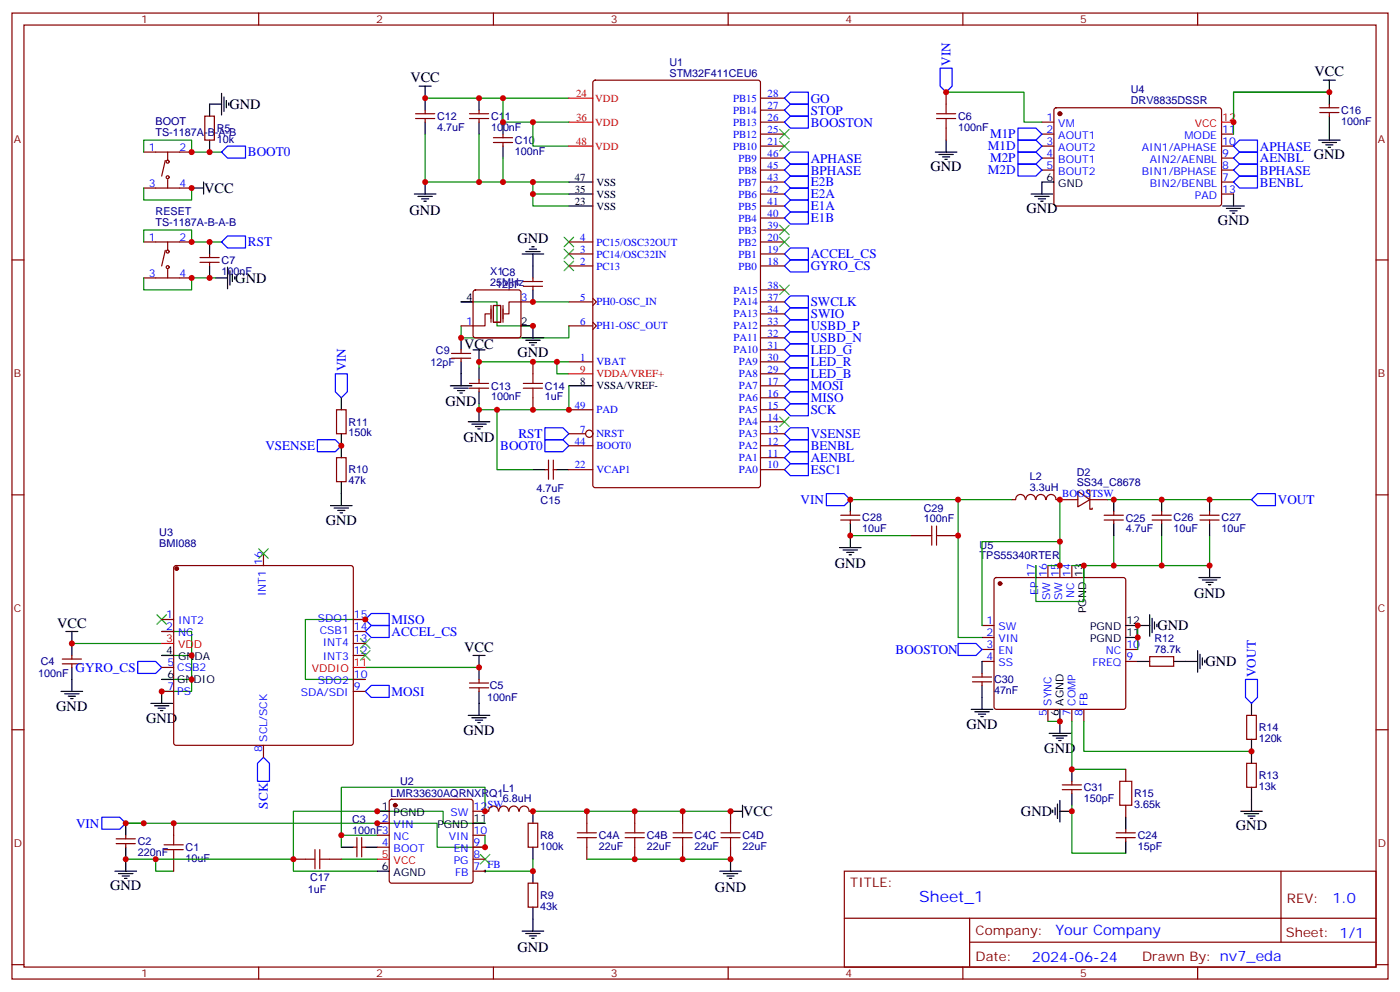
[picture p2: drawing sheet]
<svg xmlns="http://www.w3.org/2000/svg" width="412mm" height="292mm" viewBox="0 0 412 292" stroke-linecap="round" stroke-linejoin="round" font-family="sans-serif">
<g fill="none" stroke="#870000" stroke-width=".35">
<path d="M3.5 3.8h405.4v284.4h-405.4zM7.1 7.4h398.2v277.3h-398.2zM76.2 3.8v3.6M145.3 3.8v3.6M214.5 3.8v3.6M283.6 3.8v3.6M352.8 3.8v3.6M60.3 34.2h2.8v7h-2.8zM122.4 34.9h5.7M122.4 33.5h5.7M125.2 32.4v1.1M125.2 34.9v1"/>
<path d="M138.3 34.9h5.6M138.3 33.5h5.6M141.1 32.4v1.1M141.1 34.9v1M148.2 39.5v1M174.9 23.8l.4-.2h48l.7 .4v118.8l-.4 .7h-48.3l-.6-.4-.1-118.8zM224 39.5h7.1M224 35.9h7.1M224 32.4h7.1M224 28.9h7.1M278.7 27.1v3.6M278.7 37.7v3.5"/>
<path d="M306.9 39.5h3.5M306.9 35.9h3.5M310.7 31.9l.4-.2 48.3 .1 .4 .6v27.8l-.7 .4h-48.2l-.5-.7v-27.5zM359.8 39.5h3.6M388.8 31.7h5.6M388.8 33.1h5.6M391.6 30.7v1M391.6 33.1v1.1M42.3 55.4h14.1M42.3 44.8h14.1M48.7 47.2l-1.1 4.6M49.4 44.8v2.4"/>
<path d="M49.4 52.9v2.5M145.3 40.5h5.7M145.3 41.9h5.7M148.2 41.9v1.1M224 57.1h7.1M224 53.6h7.1M224 50.1h7.1M224 46.5h7.1M224 43h7.1M306.9 50.1h3.5M306.9 46.5h3.5M306.9 43h3.5"/>
<path d="M359.8 57.1h3.6M359.8 53.6h3.6M359.8 50.1h3.6M359.8 46.5h3.6M359.8 43h3.6M3.5 76.5h3.6M42.3 71.2h14.1M48.7 73.7l-1.1 4.6M49.4 71.2v2.5M49.4 79.3v2.5M58.9 75.8h5.7M58.9 77.2h5.7"/>
<path d="M61.7 74.8v1M61.7 77.2v1.1M167.6 78.3h7M167.6 74.8h7M167.6 71.2h7M224 78.3h7.1M224 74.8h7.1M224 71.2h7.1M224 67.7h7.1M224 64.2h7.1M224 60.6h7.1M405.3 76.5h3.6"/>
<path d="M42.3 81.8h14.1M135.8 95.9h3.5M139.6 85.5l.5-.2h12.7l.5 .2 .2 .5v12.7l-.3 .5-.4 .2h-12.7l-.5-.2-.3-.5v-12.7zM153.5 88.9h3.5M154.2 84.3h5.6M154.2 82.9h5.6M157 81.8v1.1M157 84.3v1M167.6 95.9h7M167.6 88.9h7M174.6 87.8l1.1 1.1-1.1 1M174.6 94.9l1.1 1-1.1 1.1"/>
<path d="M224 95.9h7.1M224 88.9h7.1M224 92.4h7.1M224 85.3h7.1M224 99.4h7.1M133 105.4h5.6M133 104h5.6M135.8 103v1M135.8 105.4v1.1M138.3 112.9h5.6M138.3 114.3h5.6M141.1 111.8v1.1"/>
<path d="M141.1 114.3v1M157 106.5v3.5M157 117.1v3.5M167.6 106.5h7M224 117.1h7.1M224 113.6h7.1M224 106.5h7.1M224 103h7.1M224 110h7.1M99.1 134.7h2.9v7.1h-2.9zM99.1 120.6h2.9v7.1h-2.9zM160.5 138.3h1.1"/>
<path d="M161.6 135.4v5.7M163 135.4v5.7M163 138.3h1M167.6 138.3h7M167.6 131.2h7M167.6 127.7h4.9M167.6 120.6h7M224 138.3h7.1M224 134.7h7.1M224 131.2h7.1M224 127.7h7.1M224 124.1h7.1"/>
<path d="M224 120.6h7.1M3.5 145.7h3.6M247.6 153.1h5.7M247.6 151.7h5.7M250.5 150.6v1.1M250.5 153.1v1M268.1 157.7h3.5M278.7 157.7h3.5M298.1 147.1h1.1M299.2 147a1.41 1.41 0 0 1 1.4-1.5 1.41 1.41 0 0 1 1.4 1.6M302.2 147a1.41 1.41 0 0 1 1.4-1.5 1.41 1.41 0 0 1 1.4 1.5M305.2 147a1.41 1.41 0 0 1 1.4-1.5 1.41 1.41 0 0 1 1.4 1.5"/>
<path d="M308.2 147a1.41 1.41 0 0 1 1.4-1.5 1.41 1.41 0 0 1 1.4 1.6M311.1 147.1h6.4M317.5 144.6l3.5 2.5-3.5 2.1zM320.3 144.6v-.3h.7v2.8M321 147.1v2.8h.7v-.4M321 147.1h5.3M325.3 153.1h5.6M325.3 151.7h5.6M328.1 150.6v1.1M328.1 153.1v1M339.4 153.1h5.6M339.4 151.7h5.6"/>
<path d="M342.2 150.6v1.1M342.2 153.1v1M353.5 153.1h5.6M353.5 151.7h5.6M356.3 150.6v1.1M356.3 153.1v1M405.3 145.7h3.6M51.4 166.7l.5-.2h51.5l.5 .2 .2 .5v51.5l-.3 .5-.4 .2h-51.5l-.5-.2-.2-.5v-51.5zM77.6 162.9v3.6M293 170.2l.5-.2h37.4l.5 .2 .2 .5v37.4l-.2 .5-.5 .2h-37.4l-.5-.2-.2-.5v-37.4zM305.2 166.5v3.5M308.7 166.5v3.5"/>
<path d="M312.2 166.5v3.5M315.7 166.5v3.5M18.3 194h5.7M18.3 195.4h5.7M21.2 192.9v1.1M21.2 195.4v1.1M47.6 182.4h3.6M47.6 185.9h3.6M47.6 196.5h3.6M104.1 182.4h3.5M104.1 185.9h3.5M104.1 200h3.5"/>
<path d="M104.1 192.9h3.5M104.1 189.4h3.5M141.1 200v1M286.5 199.3h5.6M289.3 184.1h3.5M289.3 187.6h3.5M289.3 191.2h3.5M289.3 194.7h3.5M289.3 198.2v1.1M331.6 191.2h3.5M331.6 194.7h3.5M338.7 193.3h7v2.8h-7z"/>
<path d="M3.5 214.8h3.6M47.6 203.5h3.6M77.6 219.4v3.5M104.1 203.5h3.5M138.3 201h5.6M138.3 202.5h5.6M141.1 202.5v1M286.5 200.7h5.6M289.3 200.7v1.1M308.7 208.8v3.5M315.7 208.8v3.5M319.3 208.8v3.5"/>
<path d="M367.2 210.6h2.9v7h-2.9zM405.3 214.8h3.6M114.9 235.5l.5-.2h23.2l.5 .2 .2 .5v23.3l-.2 .5-.5 .2h-23.2l-.5-.3-.2-.4v-23.3zM139.3 238.8h4.6M144 238.8a1.41 1.41 0 0 1 1.4-1.5 1.41 1.41 0 0 1 1.4 1.5M147 238.8a1.41 1.41 0 0 1 1.4-1.5 1.41 1.41 0 0 1 1.4 1.5M150 238.8a1.41 1.41 0 0 1 1.4-1.5 1.41 1.41 0 0 1 1.4 1.5M153 238.8a1.41 1.41 0 0 1 1.4-1.5 1.41 1.41 0 0 1 1.4 1.5M155.9 238.8h1.1M172.9 238.8v3.5M187 238.8v3.5M201.1 238.8v3.5"/>
<path d="M215.2 238.8v3.5M312.9 232.4h5.7M312.9 231h5.7M315.7 230v1M315.7 232.4v1.1M331.6 226.4v3.6M331.6 237v3.6M367.2 224.7h2.9v7h-2.9zM34.2 248.3h5.7M34.2 246.9h5.7M37 245.9v1M37 248.3v1.1"/>
<path d="M51.2 242.3v3.6M51.2 252.9v3.5M86.4 252.9h3.6M97 252.9h3.5M104.1 249.4h1M105.1 246.6v5.6M106.5 246.6v5.6M106.5 249.4h1.1M111.1 249.4h3.6M111.1 242.3h3.6M111.1 245.9h3.6M139.3 249.4h3.6"/>
<path d="M139.3 252.9h3.6M139.3 245.9h3.6M139.3 256.4h3.6M155.6 260h2.8v7h-2.8zM155.6 242.3h2.8v7.1h-2.8zM172.9 249.4v3.5M187 249.4v3.5M201.1 249.4v3.5M215.2 249.4v3.5M248.7 256.4h156.6v28.3h-156.6zM328.8 246.6h5.6M328.8 245.1h5.6"/>
<path d="M331.6 244.1v1M331.6 246.6v1M377.3 256.5v20.8M248.7 270.3h156.5M285.6 277.3h119.6M285.6 270.3v14.1M3.5 284h3.6M76.2 284.7v3.5M145.3 284.7v3.5M214.5 284.7v3.5M283.6 284.7v3.5M352.8 284.7v3.5"/>
<path d="M405.3 284h3.6"/>
<circle cx="49.4" cy="47.6" r=".44"/>
<circle cx="49.4" cy="52.2" r=".44"/>
<circle cx="49.4" cy="74" r=".44"/>
<circle cx="49.4" cy="78.6" r=".44"/>
<circle cx="173.6" cy="127.7" r="1.06"/>
</g>
<g fill="none" stroke="#00f" stroke-width=".35">
<path d="M231.1 28.9l1.7-1.8h5.3v3.6h-5.3zM231.1 35.9l1.7-1.7h5.3v3.5h-5.3zM232.8 30.7h5.3v3.5h-5.3l-1.7-1.8zM276.9 20.1h3.6v5.3l-1.8 1.7-1.8-1.7zM299.9 37.7h5.3l1.7 1.8-1.7 1.7h-5.3zM65.3 44.8l1.7-1.8h5.3v3.5h-5.3zM231.1 46.5l1.7-1.7h5.3v3.5h-5.3zM231.1 50.1l1.7-1.8h5.3v3.5h-5.3zM231.1 57.1l1.7-1.7h5.3v3.5h-5.3zM231.1 53.6l1.7-1.8h5.3v3.6h-5.3zM299.9 41.2h5.3l1.7 1.8-1.7 1.8h-5.3zM299.9 44.8h5.3l1.7 1.7-1.7 1.8h-5.3z"/>
<path d="M299.9 48.3h5.3l1.7 1.8-1.7 1.7h-5.3zM363.4 53.6l1.7-1.8h5.3v3.6h-5.3zM363.4 46.5l1.7-1.7h5.3v3.5h-5.3zM365.1 41.2h5.3v3.6h-5.3l-1.7-1.8zM365.1 48.3h5.3v3.5h-5.3l-1.7-1.7zM65.3 71.2l1.7-1.7h5.3v3.5h-5.3zM231.1 74.8l1.7-1.8h5.3v3.5h-5.3zM231.1 78.3l1.7-1.8h5.3v3.5h-5.3zM231.1 60.6l1.7-1.7h5.3v3.5h-5.3zM232.8 62.4h5.3v3.5h-5.3l-1.7-1.7zM231.1 99.4l1.7-1.7h5.3v3.5h-5.3zM231.1 95.9l1.7-1.7h5.3v3.5h-5.3z"/>
<path d="M231.1 92.4l1.7-1.8h5.3v3.6h-5.3zM231.1 88.9l1.7-1.8h5.3v3.5h-5.3zM98.8 110h3.5v5.3l-1.8 1.8-1.7-1.8zM231.1 117.1l1.7-1.8h5.3v3.6h-5.3zM231.1 113.6l1.7-1.8h5.3v3.5h-5.3zM231.1 110l1.7-1.7h5.3v3.5h-5.3zM231.1 106.5l1.7-1.8h5.3v3.6h-5.3zM231.1 103l1.7-1.8h5.3v3.5h-5.3zM93.5 129.4h5.3l1.7 1.8-1.7 1.8h-5.3zM160.5 129.4h5.3l1.8 1.8-1.8 1.8h-5.3zM160.5 125.9h5.3l1.8 1.8-1.8 1.7h-5.3zM231.1 127.7l1.7-1.8h5.3v3.5h-5.3z"/>
<path d="M231.1 138.3l1.7-1.8h5.3v3.5h-5.3zM231.1 120.6l1.7-1.7h5.3v3.5h-5.3zM231.1 134.7l1.7-1.7h5.3v3.5h-5.3zM231.1 131.2l1.7-1.8h5.3v3.6h-5.3zM243.4 145.3h5.3l1.8 1.8-1.8 1.7h-5.3zM368.7 147.1l1.7-1.8h5.3v3.5h-5.3zM40.6 194.7h5.3l1.7 1.8-1.7 1.7h-5.3zM109.4 184.1h5.3v3.5h-5.3l-1.8-1.7zM109.4 180.6h5.3v3.5h-5.3l-1.8-1.7zM282.2 189.4h5.3l1.8 1.8-1.8 1.7h-5.3zM366.9 200h3.5v5.3l-1.7 1.7-1.8-1.7zM109.4 201.8h5.3v3.5h-5.3l-1.8-1.8z"/>
<path d="M77.6 222.9l1.8 1.8v5.3h-3.6v-5.3zM30 240.6h5.3l1.7 1.7-1.7 1.8h-5.3z"/>
</g>
<g fill="none" stroke="#000" stroke-width=".35">
<path d="M65.3 30.7h-3.6v3.5M65.3 27.5v6.3M66 28.5v4.3M66.7 29.6v2.1M67.4 30.3v.7M123.5 25.4h3.5M125.2 25.4v7M125.2 35.9v3.6M141.1 28.9v3.5M141.1 35.9v3.6M148.2 35.9v3.6M389.8 23.6h3.5"/>
<path d="M391.6 23.6v7.1M391.6 34.2v7M56.4 55.4h3.6M60 53.6v3.5M61.7 41.2v3.6M122.1 57.1h6.3M123.1 57.8h4.3M124.2 58.5h2.1M124.9 59.2h.7M125.2 53.6v3.5M148.2 43v3.5M167.6 57.1h7"/>
<path d="M167.6 53.6h7M275.5 44.8h6.4M276.6 45.5h4.2M277.6 46.2h2.2M278.3 46.9h.7M278.7 41.2v3.6M303.7 57.1h6.4M304.8 57.8h4.2M305.9 58.5h2.1M306.6 59.2h.7M310.4 53.6h-3.5v3.5M363.4 57.1v3.5"/>
<path d="M388.4 41.2h6.4M389.5 41.9h4.2M390.5 42.7h2.1M391.2 43.4h.7M61.7 71.2v3.6M61.7 78.3v3.5M67 78.6v6.4M67.7 79.7v4.2M153.8 74.8h6.4M154.9 74h4.2M155.9 73.3h2.1M156.6 72.6h.7"/>
<path d="M157 74.8v7M167.6 60.6h7M360.2 60.6h6.3M361.2 61.3h4.3M362.3 62.1h2.1M363 62.8h.7M63.5 81.8h3.5M68.4 80.8v2.1M69.1 81.5v.7M135.8 99.4v3.6M135.8 88.9h3.5M153.5 95.9h3.5v3.5"/>
<path d="M153.8 99.4h6.4M157 85.3v3.6M100.5 117.1v3.5M132.6 113.6h6.4M133.7 114.3h4.2M134.8 115h2.1M135.5 115.7h.7M135.8 106.5v7.1M139.3 103h3.6M141.1 103v3.5M141.1 108.3v3.5M141.1 115.3v3.6"/>
<path d="M154.9 100.2h4.2M155.9 100.9h2.1M156.6 101.6h.7M167.6 113.6h7M100.5 127.7v7M137.9 124.1h6.4M139 124.8h4.2M140.1 125.6h2.1M140.8 126.3h.7M141.1 120.6v3.5M157 138.3h3.5M164 138.3h3.6"/>
<path d="M97.4 148.8h6.3M98.4 149.5h4.3M99.5 150.2h2.1M100.2 151h.7M100.5 141.8v7M250.5 147.1v3.5M250.5 154.1v7.1M328.1 147.1v3.5M328.1 154.1v3.6M342.2 147.1v3.5M342.2 154.1v3.6M356.3 147.1v3.5"/>
<path d="M356.3 154.1v3.6M247.3 161.2h6.3M248.4 161.9h4.2M249.4 162.6h2.1M250.1 163.3h.7M319.3 166.5v3.5M353.1 170h6.4M354.2 170.7h4.2M355.2 171.4h2.2M356 172.1h.7M356.3 166.5v3.5M19.4 185.9h3.5"/>
<path d="M21.2 185.9v7M21.2 196.5v7M47.6 192.9h3.6M47.6 200h3.6M139.3 192.9h3.6M141.1 192.9v7.1M289.3 194.7v3.5M331.6 187.6h3.5M331.6 184.1h7.1M335.1 194.7h3.6M338.7 180.9v6.4M339.4 182v4.2"/>
<path d="M340.1 183.1v2.1M340.8 183.8v.7M345.7 194.7h7.1M352.8 191.5v6.4M353.5 192.6v4.2M354.2 193.6v2.2M354.9 194.3v.8M18 203.5h6.3M19 204.2h4.3M20.1 204.9h2.1M20.8 205.6h.7M44.4 207h6.4"/>
<path d="M45.5 207.8h4.2M46.6 208.5h2.1M47.3 209.2h.7M47.6 203.5v3.5M137.9 210.6h6.4M139 211.3h4.2M140.1 212h2.1M140.8 212.7h.7M141.1 203.5v7.1M286.1 208.8h6.4M287.2 209.5h4.2M288.2 210.2h2.1"/>
<path d="M288.9 210.9h.7M289.3 201.8v7M309 215.9h6.4M310.1 216.6h4.2M311.1 217.3h2.2M311.9 218h.7M312.2 208.8v7.1M368.7 207v3.6M368.7 217.6v7.1M111.1 238.8h3.6M157 238.8v3.5M215.2 238.8h3.5"/>
<path d="M218.7 237v3.6M310.1 238.4v.7M310.8 237.7v2.2M311.5 236.7v4.2M312.2 238.8h3.5M312.2 235.6v6.4M315.7 226.4v3.6M315.7 233.5v3.5M365.5 238.8h6.3M366.5 239.5h4.3M368.7 231.7v7.1M33.9 256.4h6.3"/>
<path d="M34.9 257.1h4.3M36 257.8h2.1M36.7 258.6h.7M37 242.3v3.6M37 249.4v7M100.5 249.4h3.6M107.6 249.4h3.5M111.1 256.4h3.6M139.3 242.3h3.6M157 249.4v3.5M157 256.4v3.6M212 256.4h6.4"/>
<path d="M213.1 257.1h4.2M214.1 257.8h2.2M214.8 258.6h.7M215.2 252.9v3.5M331.6 240.6v3.5M331.6 247.6v3.5M367.6 240.2h2.1M368.3 240.9h.7M153.8 274.1h6.4M154.9 274.8h4.2M155.9 275.5h2.1M156.6 276.2h.7"/>
<path d="M157 267v7.1"/>
</g>
<g fill="none" stroke="#008700" stroke-width=".35">
<path d="M125.2 39.5v14.1h42.4M125.2 28.9h42.4M141.1 39.5v14.1M148.2 28.9v7h19.4M157 35.9v7.1h10.6M278.7 27.1h22.9v8.8h5.3M363.4 35.9v-8.8h28.2h-28.2v12.4M42.3 44.8v-3.6h14.1v3.6h8.9M42.3 55.4v3.5h14.1v-3.5M148.2 46.5v7.1M157 57.1v3.5h10.6M157 53.6v3.5h10.6"/>
<path d="M42.3 71.2v-3.5h14.1v3.5h8.9M42.3 81.8v3.5h14.1v-3.5h7.1M135.8 88.9h10.6v7h10.6M135.8 95.9v3.5h31.8v-3.5M157 88.9h10.6M164 106.5v3.5h3.6M167.6 113.6v7h-26.5v-1.7M167.6 106.5h-26.5v1.8M146.4 120.6v17.7h10.6M250.5 147.1h47.6M250.5 157.7h17.6M282.2 147.1v40.5h7.1"/>
<path d="M312.2 159.4h-22.9v24.7M312.2 147.1v19.4h-3.5M326.3 147.1h42.4M328.1 157.7v8.8h-8.8M342.2 157.7v8.8h-14.1M356.3 157.7v8.8h-14.1M305.2 166.5v10.6h14.1v-10.6M315.7 166.5h3.6M21.2 189.4h26.4M47.6 185.9h8.8v17.6h-8.8M47.6 200h8.8M47.6 192.9h8.8"/>
<path d="M107.6 182.4h-17.6v17.6h17.6M107.6 196.5h33.5M335.1 184.1v7.1M308.7 212.3h3.5M315.7 212.3v14.1h15.9M319.3 212.3v8.9h49.4M142.9 238.8v-7.1h-42.4v17.7M157 238.8h58.2M315.7 237v14.1h15.9M42.3 242.3h-5.3h91.8v7.1h14.1v-3.5M45.9 252.9v3.5h5.3M86.4 252.9v3.5h24.7"/>
<path d="M100.5 245.9h10.6M100.5 252.9h10.6M142.9 242.3h-12.4v-3.5h-44.1v14.1h-49.4M157 252.9v3.5h-14.1M172.9 252.9h42.3"/>
</g>
<g fill="none" stroke="#a10000" stroke-width=".35">
<path d="M275.9 34.9h5.6M275.9 33.5h5.6M278.7 30.7v2.8M278.7 34.9v2.8M154.2 114.3h5.6M154.2 112.9h5.6M157 110v2.9M157 114.3v2.8M271.6 157.7h2.9M274.5 154.8v5.7M275.9 157.7h2.8M275.9 154.8v5.7"/>
<path d="M329.8 230h3.6v7h-3.6zM48.3 248.7h5.7M48.3 250.1h5.7M51.2 245.9v2.8M51.2 250.1v2.8M90 252.9h2.8M92.8 250.1v5.6M94.2 252.9h2.8M94.2 250.1v5.6M170 246.6h5.7M170 245.1h5.7M172.9 242.3v2.8"/>
<path d="M172.9 246.6v2.8M184.1 246.6h5.7M184.1 245.1h5.7M187 242.3v2.8M187 246.6v2.8M198.3 246.6h5.6M198.3 245.1h5.6M201.1 242.3v2.8M201.1 246.6v2.8M212.4 246.6h5.6M212.4 245.1h5.6M215.2 242.3v2.8"/>
<path d="M215.2 246.6v2.8"/>
</g>
<path d="M311.9 147.1h.7M312.2 146.7v.7M142.5 238.8h.7M142.9 238.4v.7M142.5 256.4h.7M142.9 256.1v.7" fill="none" stroke="#000" stroke-width=".29"/>
<g fill="none" stroke="#3c3" stroke-width=".35">
<path d="M229.7 38.1l2.8 2.8M232.5 38.1l-2.8 2.8M229.7 41.6l2.8 2.8M232.5 41.6l-2.8 2.8M166.2 69.8l2.8 2.8M166.2 73.3l2.8 2.9M166.2 76.9l2.8 2.8M169 69.8l-2.8 2.8M169 73.3l-2.8 2.9M169 76.9l-2.8 2.8M229.7 66.3l2.8 2.8M229.7 69.8l2.8 2.8"/>
<path d="M232.5 66.3l-2.8 2.8M232.5 69.8l-2.8 2.8M229.7 83.9l2.8 2.8M232.5 83.9l-2.8 2.8M229.7 122.7l2.8 2.9M232.5 122.7l-2.8 2.9M76.2 161.5l2.8 2.9M79 161.5l-2.8 2.9M46.2 180.9l2.8 2.9M49 180.9l-2.8 2.9M106.2 188l2.8 2.8M106.2 191.5l2.8 2.8"/>
<path d="M109 188l-2.8 2.8M109 191.5l-2.8 2.8M141.5 251.5l2.8 2.8M144.3 251.5l-2.8 2.8"/>
</g>
<g fill="#870000" stroke="#870000" stroke-width=".35">
<circle cx="116.4" cy="237" r=".53"/>
<circle cx="52" cy="167.4" r=".53"/>
<circle cx="312.2" cy="33.5" r=".53"/>
<circle cx="294.6" cy="171.8" r=".53"/>
</g>
<path d="M167.6 28.9h7M167.6 35.9h7M359.8 35.9h3.6M167.6 43h7M167.6 110h7M47.6 189.4h3.6M104.1 196.5h3.5M111.1 252.9h3.6" fill="none" stroke="#f00" stroke-width=".35"/>
<path d="M144.3 92.4h-1.4v3.5h-3.6M144.6 89.9v5M145.3 89.9h2.2v5h-2.2zM148.2 89.9v5M153.5 88.9h-3.6v3.5h-1.4" fill="none" stroke="#870012" stroke-width=".35"/>
<g fill="#c00">
<circle cx="100.5" cy="245.9" r=".88"/>
<circle cx="45.9" cy="252.9" r=".88"/>
<circle cx="37" cy="252.9" r=".88"/>
<circle cx="51.2" cy="242.3" r=".88"/>
<circle cx="42.3" cy="242.3" r=".88"/>
<circle cx="111.1" cy="242.3" r=".88"/>
<circle cx="37" cy="242.3" r=".88"/>
<circle cx="215.2" cy="238.8" r=".88"/>
<circle cx="201.1" cy="252.9" r=".88"/>
<circle cx="187" cy="252.9" r=".88"/>
<circle cx="215.2" cy="252.9" r=".88"/>
<circle cx="201.1" cy="238.8" r=".88"/>
<circle cx="187" cy="238.8" r=".88"/>
<circle cx="172.9" cy="238.8" r=".88"/>
<circle cx="157" cy="238.8" r=".88"/>
<circle cx="142.9" cy="249.4" r=".88"/>
<circle cx="86.4" cy="252.9" r=".88"/>
<circle cx="111.1" cy="238.8" r=".88"/>
<circle cx="157" cy="256.4" r=".88"/>
<circle cx="142.9" cy="238.8" r=".88"/>
<circle cx="157" cy="88.9" r=".88"/>
<circle cx="157" cy="95.9" r=".88"/>
<circle cx="141.1" cy="120.6" r=".88"/>
<circle cx="141.1" cy="28.9" r=".88"/>
<circle cx="125.2" cy="28.9" r=".88"/>
<circle cx="148.2" cy="28.9" r=".88"/>
<circle cx="125.2" cy="53.6" r=".88"/>
<circle cx="148.2" cy="53.6" r=".88"/>
<circle cx="157" cy="53.6" r=".88"/>
<circle cx="157" cy="57.1" r=".88"/>
<circle cx="135.8" cy="99.4" r=".88"/>
<circle cx="56.4" cy="71.2" r=".88"/>
<circle cx="56.4" cy="81.8" r=".88"/>
<circle cx="61.7" cy="71.2" r=".88"/>
<circle cx="61.7" cy="81.8" r=".88"/>
<circle cx="56.4" cy="55.4" r=".88"/>
<circle cx="56.4" cy="44.8" r=".88"/>
<circle cx="21.2" cy="189.4" r=".88"/>
<circle cx="141.1" cy="196.5" r=".88"/>
<circle cx="56.4" cy="200" r=".88"/>
<circle cx="56.4" cy="192.9" r=".88"/>
<circle cx="47.6" cy="203.5" r=".88"/>
<circle cx="107.6" cy="182.4" r=".88"/>
<circle cx="363.4" cy="35.9" r=".88"/>
<circle cx="391.6" cy="27.1" r=".88"/>
<circle cx="61.7" cy="44.8" r=".88"/>
<circle cx="278.7" cy="27.1" r=".88"/>
<circle cx="100.5" cy="131.2" r=".88"/>
<circle cx="335.1" cy="187.6" r=".88"/>
<circle cx="319.3" cy="166.5" r=".88"/>
<circle cx="368.7" cy="221.2" r=".88"/>
<circle cx="282.2" cy="147.1" r=".88"/>
<circle cx="312.2" cy="159.4" r=".88"/>
<circle cx="328.1" cy="166.5" r=".88"/>
<circle cx="342.2" cy="166.5" r=".88"/>
<circle cx="250.5" cy="147.1" r=".88"/>
<circle cx="282.2" cy="157.7" r=".88"/>
<circle cx="250.5" cy="157.7" r=".88"/>
<circle cx="328.1" cy="147.1" r=".88"/>
<circle cx="312.2" cy="212.3" r=".88"/>
<circle cx="312.2" cy="147.1" r=".88"/>
<circle cx="342.2" cy="147.1" r=".88"/>
<circle cx="356.3" cy="147.1" r=".88"/>
<circle cx="315.7" cy="226.4" r=".88"/>
<circle cx="148.2" cy="35.9" r=".88"/>
<circle cx="157" cy="35.9" r=".88"/>
<circle cx="141.1" cy="53.6" r=".88"/>
<circle cx="157" cy="106.5" r=".88"/>
<circle cx="141.1" cy="106.5" r=".88"/>
<circle cx="157" cy="120.6" r=".88"/>
<circle cx="167.6" cy="120.6" r=".88"/>
<circle cx="146.4" cy="120.6" r=".88"/>
<circle cx="164" cy="106.5" r=".88"/>
<circle cx="315.7" cy="238.8" r=".88"/>
<circle cx="312.2" cy="166.5" r=".88"/>
<circle cx="335.1" cy="184.1" r=".88"/>
<circle cx="356.3" cy="166.5" r=".88"/>
</g>
<text font-size="4.6" fill="#00f" x="270.8" y="265.5">Sheet_1</text>
<g font-size="4.2">
<text x="387.2" y="22.5">VCC</text>
<text x="120.9" y="24.2">VCC</text>
<text x="67.6" y="32.1">GND</text>
<text x="274.1" y="50.4">GND</text>
<text x="60.1" y="56.8">VCC</text>
<text x="120.6" y="63.1">GND</text>
<text x="302.3" y="62.8">GND</text>
<text x="152.4" y="71.5">GND</text>
<text x="358.8" y="66.3">GND</text>
<text x="69.3" y="83.2">GND</text>
<text x="136.8" y="102.6">VCC</text>
<text x="152.4" y="105.1">GND</text>
<text x="131.2" y="119.6">GND</text>
<text x="136.5" y="130.2">GND</text>
<text x="96" y="154.5">GND</text>
<text x="245.9" y="167.3">GND</text>
<text x="351.7" y="176.1">GND</text>
<text x="16.8" y="184.8">VCC</text>
<text x="341" y="185.5">GND</text>
<text x="136.8" y="191.8">VCC</text>
<text x="355.1" y="196.1">GND</text>
<text x="16.6" y="209.2">GND</text>
<text x="43" y="212.7">GND</text>
<text x="284.7" y="214.5">GND</text>
<text x="136.5" y="216.2">GND</text>
<text x="307.6" y="221.5">GND</text>
<text x="218.9" y="240.2">VCC</text>
<text x="300.7" y="240.3">GND</text>
<text x="364.1" y="244.4">GND</text>
<text x="32.5" y="262.1">GND</text>
<text x="210.6" y="262.5">GND</text>
<text x="152.4" y="280.1">GND</text>
</g>
<g font-size="4.2" fill="#00f">
<text x="392.5" y="265.7">1.0</text>
<text x="310.9" y="275.3">Your Company</text>
<text x="304" y="283.1">2024-06-24</text>
</g>
<g font-size="3.9" fill="#00f">
<text x="280" y="19.4" transform="rotate(-90 280 19.4)">VIN</text>
<text x="238.8" y="33.7">STOP</text>
<text x="238.8" y="30.2">GO</text>
<text x="238.8" y="37.2">BOOSTON</text>
<text x="291.6" y="40.7">M1P</text>
<text x="73" y="46">BOOT0</text>
<text x="238.8" y="47.8">APHASE</text>
<text x="291" y="44.3">M1D</text>
<text x="291.6" y="47.8">M2P</text>
<text x="371.1" y="47.8">AENBL GND</text>
<text x="371.1" y="44.3">APHASE</text>
<text x="238.8" y="51.4">BPHASE</text>
<text x="291" y="51.3">M2D</text>
<text x="371.1" y="51.4">BPHASE</text>
<text x="238.8" y="58.4">E2A</text>
<text x="238.8" y="54.9">E2B</text>
<text x="371.1" y="54.9">BENBL</text>
<text x="238.8" y="65.4">E1B</text>
<text x="238.8" y="61.9">E1A</text>
<text x="73" y="72.5">RST</text>
<text x="238.8" y="76">ACCEL_CS</text>
<text x="238.8" y="79.6">GYRO_CS</text>
<text x="238.8" y="90.2">SWCLK</text>
<text x="238.8" y="93.7">SWIO</text>
<text x="238.8" y="100.8">USBD_N</text>
<text x="238.8" y="97.2">USBD_P</text>
<text x="238.8" y="107.8">LED_R</text>
<text x="238.8" y="104.3">LED_G</text>
<text x="101.9" y="109.3" transform="rotate(-90 101.9 109.3)">VIN</text>
<text x="238.8" y="111.3">LED_B</text>
<text x="238.8" y="118.4">MISO</text>
<text x="238.8" y="114.9">MOSI</text>
<text x="238.8" y="121.9">SCK</text>
<text x="152.7" y="128.9">RST</text>
<text x="238.8" y="129">VSENSE</text>
<text x="78.2" y="132.5">VSENSE</text>
<text x="147.4" y="132.5">BOOT0</text>
<text x="238.8" y="136">AENBL</text>
<text x="238.8" y="132.4">BENBL</text>
<text x="238.8" y="139.6">ESC1</text>
<text x="235.8" y="148.3">VIN</text>
<text x="376.4" y="148.4">VOUT</text>
<text x="115.4" y="183.7">MISO</text>
<text x="115.4" y="187.2">ACCEL_CS</text>
<text x="22.3" y="197.7">GYRO_CS</text>
<text x="263.8" y="192.4">BOOSTON</text>
<text x="370" y="199.3" transform="rotate(-90 370 199.3)">VOUT</text>
<text x="115.4" y="204.8">MOSI</text>
<text x="78.9" y="238" transform="rotate(-90 78.9 238)">SCK</text>
<text x="22.4" y="243.6">VIN</text>
</g>
<g font-size="3.9" fill="#800">
<text x="250.5" y="261">TITLE:</text>
<text x="379.1" y="265.7">REV:</text>
<text x="287.4" y="275.2">Company:</text>
<text x="378.7" y="275.8">Sheet: 1/1</text>
<text x="287.4" y="282.9">Date:</text>
<text x="336.4" y="283">Drawn By: nv7_eda</text>
</g>
<g font-size="3.2" fill="#800">
<text x="41.6" y="6.8">1</text>
<text x="110.8" y="6.8">2</text>
<text x="179.9" y="6.8">3</text>
<text x="249.1" y="6.8">4</text>
<text x="318.2" y="6.8">5</text>
<text x="4.1" y="41.9">A</text>
<text x="405.9" y="41.9">A</text>
<text x="4.1" y="111.1">B</text>
<text x="405.9" y="111.1">B</text>
<text x="4.1" y="180.2">C</text>
<text x="405.9" y="180.2">C</text>
<text x="4.1" y="249.4">D</text>
<text x="405.9" y="249.4">D</text>
<text x="41.6" y="287.7">1</text>
<text x="110.8" y="287.7">2</text>
<text x="179.9" y="287.7">3</text>
<text x="249.1" y="287.7">4</text>
<text x="318.2" y="287.7">5</text>
</g>
<g font-size="3.2" fill="#000080">
<text x="197.2" y="22.5">STM32F411CEU6</text>
<text x="197.2" y="19.4">U1</text>
<text x="333.1" y="27.4">U4</text>
<text x="128.8" y="35.3">C12</text>
<text x="144.6" y="35.3">C11</text>
<text x="282.2" y="35.3">C6</text>
<text x="333.1" y="30.7">DRV8835DSSR</text>
<text x="395.1" y="33.5">C16</text>
<text x="45.8" y="40">TS-1187A-B-A-B</text>
<text x="45.8" y="36.9">BOOT</text>
<text x="63.9" y="38.8">R5</text>
<text x="128.8" y="38.5">4.7uF</text>
<text x="144.6" y="38.5">100nF</text>
<text x="282.2" y="38.5">100nF</text>
<text x="395.1" y="36.7">100nF</text>
<text x="63.9" y="42">10k</text>
<text x="151.7" y="45.5">100nF</text>
<text x="151.7" y="42.4">C10</text>
<text x="45.8" y="63.3">RESET</text>
<text x="45.8" y="66.5">TS-1187A-B-A-B</text>
<text x="65.3" y="77.6">C7</text>
<text x="65.3" y="80.8">100nF</text>
<text x="144.4" y="80.9">X1C8</text>
<text x="144.4" y="84.1">25MHz</text>
<text x="146.2" y="84.7">12pF</text>
<text x="126.8" y="107.6">12pF</text>
<text x="128.4" y="104.1">C9</text>
<text x="144.6" y="117.9">100nF</text>
<text x="144.6" y="114.7">C13</text>
<text x="160.5" y="117.8">1uF</text>
<text x="160.5" y="114.7">C14</text>
<text x="102.7" y="125.3">R11</text>
<text x="102.7" y="128.5">150k</text>
<text x="102.7" y="142.5">47k</text>
<text x="102.7" y="139.4">R10</text>
<text x="303.3" y="141.3">L2</text>
<text x="317.2" y="143.2">SS34_C8678</text>
<text x="317.2" y="140">D2</text>
<text x="158.1" y="144.7">4.7uF</text>
<text x="159.3" y="148.2">C15</text>
<text x="303.3" y="144.5">3.3uH</text>
<text x="254" y="153.5">C28</text>
<text x="272.1" y="153.8">100nF</text>
<text x="272.1" y="150.6">C29</text>
<text x="331.6" y="153.5">C25</text>
<text x="345.7" y="153.5">C26</text>
<text x="359.8" y="153.5">C27</text>
<text x="46.9" y="161.1">BMI088</text>
<text x="46.9" y="157.9">U3</text>
<text x="254" y="156.7">10uF</text>
<text x="288.6" y="161.5">U5</text>
<text x="331.6" y="156.7">4.7uF</text>
<text x="345.7" y="156.7">10uF</text>
<text x="359.8" y="156.7">10uF</text>
<text x="288.6" y="164.6">TPS55340RTER</text>
<text x="340.1" y="189.1">R12</text>
<text x="12" y="195.8">C4</text>
<text x="340.1" y="192.2">78.7k</text>
<text x="11.2" y="199.4">100nF</text>
<text x="144.3" y="202.9">C5</text>
<text x="292.8" y="201.1">C30</text>
<text x="143.5" y="206.4">100nF</text>
<text x="292.8" y="204.3">47nF</text>
<text x="370.8" y="215.2">R14</text>
<text x="370.8" y="218.4">120k</text>
<text x="117.8" y="231.1">U2</text>
<text x="148.1" y="233">L1</text>
<text x="319.3" y="232.9">C31</text>
<text x="370.8" y="232.5">13k</text>
<text x="370.8" y="229.4">R13</text>
<text x="115" y="234.6">LMR33630AQRNXRQ1</text>
<text x="148.1" y="236.2">6.8uH</text>
<text x="319.3" y="236.1">150pF</text>
<text x="334.1" y="237.8">3.65k</text>
<text x="334.1" y="234.7">R15</text>
<text x="103.7" y="245.5">100nF3</text>
<text x="103.7" y="242.3">C3</text>
<text x="40.6" y="251.9">220nF</text>
<text x="40.6" y="248.8">C2</text>
<text x="54.7" y="250.5">C1</text>
<text x="159.1" y="250.2">100k</text>
<text x="159.1" y="247">R8</text>
<text x="176.4" y="250.2">22uF</text>
<text x="176.4" y="247">C4A</text>
<text x="190.5" y="250.2">22uF</text>
<text x="190.5" y="247">C4B</text>
<text x="204.6" y="250.2">22uF</text>
<text x="204.6" y="247">C4C</text>
<text x="218.7" y="250.2">22uF</text>
<text x="218.7" y="247">C4D</text>
<text x="335.1" y="250.2">15pF</text>
<text x="335.1" y="247">C24</text>
<text x="54.7" y="253.7">10uF</text>
<text x="90.6" y="262.9">1uF</text>
<text x="91.4" y="259.3">C17</text>
<text x="159.1" y="267.8">43k</text>
<text x="159.1" y="264.6">R9</text>
</g>
<g font-size="3.2" fill="#f00">
<text x="169.7" y="28.5">24</text>
<text x="175.3" y="30">VDD</text>
<text x="169.7" y="35.6">36</text>
<text x="360" y="35.6">12</text>
<text x="175.3" y="37">VDD</text>
<text x="351.9" y="37.4">VCC</text>
<text x="169.7" y="42.7">48</text>
<text x="175.3" y="44.1">VDD</text>
<text x="170.9" y="109.7">9</text>
<text x="175.7" y="111.1">VDDA/VREF+</text>
<text x="49" y="189.1">3</text>
<text x="52.5" y="190.8">VDD</text>
<text x="91.9" y="197.9">VDDIO</text>
<text x="104.2" y="196.1">11</text>
<text x="112.5" y="252.6">5</text>
<text x="116" y="254.3">VCC</text>
</g>
<g font-size="3.2" fill="#00f">
<text x="215.9" y="30">PB15</text>
<text x="226.1" y="28.5">28</text>
<text x="215.9" y="33.5">PB14</text>
<text x="226.1" y="35.6">26</text>
<text x="226.1" y="32.1">27</text>
<text x="308.3" y="35.6">1</text>
<text x="215.9" y="40.5">PB12</text>
<text x="215.9" y="37">PB13</text>
<text x="226.1" y="39.1">25</text>
<text x="308.3" y="39.1">2</text>
<text x="311.7" y="37.4">VM</text>
<text x="311.7" y="40.9">AOUT1</text>
<text x="348.9" y="40.9">MODE</text>
<text x="360" y="39.1">11</text>
<text x="43.8" y="44.4">1</text>
<text x="52.9" y="44.4">2</text>
<text x="215.9" y="44.1">PB10</text>
<text x="217.5" y="47.6">PB9</text>
<text x="226.1" y="46.2">46</text>
<text x="226.1" y="42.7">21</text>
<text x="308.3" y="42.7">3</text>
<text x="308.3" y="46.2">4</text>
<text x="311.7" y="44.4">AOUT2</text>
<text x="311.7" y="47.9">BOUT1</text>
<text x="336.4" y="44.4">AIN1/APHASE</text>
<text x="338.7" y="47.9">AIN2/AENBL</text>
<text x="360" y="46.2">9</text>
<text x="360" y="42.7">10</text>
<text x="217.5" y="51.1">PB8</text>
<text x="226.1" y="53.2">43</text>
<text x="226.1" y="49.7">45</text>
<text x="308.3" y="49.7">5</text>
<text x="311.7" y="51.5">BOUT2</text>
<text x="336.4" y="51.5">BIN1/BPHASE</text>
<text x="360" y="53.2">7</text>
<text x="360" y="49.7">8</text>
<text x="43.8" y="55">3</text>
<text x="52.9" y="55">4</text>
<text x="217.5" y="58.2">PB6</text>
<text x="217.5" y="54.6">PB7</text>
<text x="226.1" y="56.8">42</text>
<text x="338.7" y="55">BIN2/BENBL</text>
<text x="352" y="58.5">PAD</text>
<text x="360" y="56.8">13</text>
<text x="217.5" y="65.2">PB4</text>
<text x="217.5" y="61.7">PB5</text>
<text x="226.1" y="63.8">40</text>
<text x="226.1" y="60.3">41</text>
<text x="43.8" y="70.9">1</text>
<text x="52.9" y="70.9">2</text>
<text x="170.9" y="70.9">4</text>
<text x="217.5" y="68.8">PB3</text>
<text x="226.1" y="70.9">20</text>
<text x="226.1" y="67.3">39</text>
<text x="170.9" y="77.9">2</text>
<text x="170.9" y="74.4">3</text>
<text x="175.7" y="75.8">PC14/OSC32IN</text>
<text x="175.7" y="72.3">PC15/OSC32OUT</text>
<text x="217.5" y="75.8">PB1</text>
<text x="217.5" y="72.3">PB2</text>
<text x="226.1" y="77.9">18</text>
<text x="226.1" y="74.4">19</text>
<text x="43.8" y="81.5">3</text>
<text x="52.9" y="81.5">4</text>
<text x="175.7" y="79.3">PC13</text>
<text x="217.5" y="79.3">PB0</text>
<text x="153.5" y="88.5">3</text>
<text x="170.9" y="88.5">5</text>
<text x="175.7" y="89.9">PH0-OSC_IN</text>
<text x="216.1" y="89.9">PA14</text>
<text x="216.1" y="86.4">PA15</text>
<text x="226.1" y="88.5">37</text>
<text x="226.1" y="85">38</text>
<text x="137.3" y="95.6">1</text>
<text x="170.9" y="95.6">6</text>
<text x="216.1" y="93.5">PA13</text>
<text x="226.1" y="92">34</text>
<text x="226.1" y="95.6">33</text>
<text x="175.7" y="97">PH1-OSC_OUT</text>
<text x="216.1" y="100.5">PA11</text>
<text x="216.1" y="97">PA12</text>
<text x="226.1" y="99.1">32</text>
<text x="170.9" y="106.2">1</text>
<text x="175.7" y="107.6">VBAT</text>
<text x="216.1" y="104">PA10</text>
<text x="217.7" y="107.6">PA9</text>
<text x="226.1" y="106.2">30</text>
<text x="226.1" y="102.6">31</text>
<text x="217.7" y="111.1">PA8</text>
<text x="226.1" y="113.2">17</text>
<text x="226.1" y="109.7">29</text>
<text x="217.7" y="118.1">PA6</text>
<text x="217.7" y="114.6">PA7</text>
<text x="226.1" y="116.7">16</text>
<text x="169.3" y="120.3">49</text>
<text x="175.7" y="121.7">PAD</text>
<text x="217.7" y="125.2">PA4</text>
<text x="217.7" y="121.7">PA5</text>
<text x="226.1" y="123.8">14</text>
<text x="226.1" y="120.3">15</text>
<text x="169.3" y="130.8">44</text>
<text x="170.9" y="127.3">7</text>
<text x="175.7" y="128.7">NRST</text>
<text x="217.7" y="128.7">PA3</text>
<text x="226.1" y="130.8">12</text>
<text x="226.1" y="127.3">13</text>
<text x="169.3" y="137.9">22</text>
<text x="175.7" y="132.3">BOOT0</text>
<text x="217.7" y="135.8">PA1</text>
<text x="217.7" y="132.3">PA2</text>
<text x="226.1" y="137.9">10</text>
<text x="226.1" y="134.4">11</text>
<text x="175.7" y="139.3">VCAP1</text>
<text x="217.7" y="139.3">PA0</text>
<text x="312.9" y="146.2">BOOSTSW</text>
<text x="77.3" y="166.3" transform="rotate(-90 77.3 166.3)">16</text>
<text x="304.8" y="169.8" transform="rotate(-90 304.8 169.8)">17</text>
<text x="308.3" y="169.8" transform="rotate(-90 308.3 169.8)">16</text>
<text x="311.9" y="169.8" transform="rotate(-90 311.9 169.8)">15</text>
<text x="315.4" y="169.8" transform="rotate(-90 315.4 169.8)">14</text>
<text x="78.3" y="175.5" transform="rotate(-90 78.3 175.5)">INT1</text>
<text x="305.9" y="175.2" transform="rotate(-90 305.9 175.2)">EP</text>
<text x="309.4" y="176.6" transform="rotate(-90 309.4 176.6)">SW</text>
<text x="312.9" y="176.6" transform="rotate(-90 312.9 176.6)">SW</text>
<text x="316.4" y="175.9" transform="rotate(-90 316.4 175.9)">NC</text>
<text x="49" y="182">1</text>
<text x="49" y="185.5">2</text>
<text x="52.5" y="183.8">INT2</text>
<text x="93.6" y="183.1">SDO1</text>
<text x="104.2" y="185.5">14</text>
<text x="104.2" y="182">15</text>
<text x="290.6" y="183.8">1</text>
<text x="294.1" y="185.5">SW</text>
<text x="52.5" y="187.3">NC</text>
<text x="94.2" y="186.6">CSB1</text>
<text x="95.1" y="190.1">INT4</text>
<text x="104.2" y="189.1">13</text>
<text x="290.6" y="187.3">2</text>
<text x="290.6" y="190.8">3</text>
<text x="294.1" y="189.1">VIN</text>
<text x="331.8" y="190.8">10</text>
<text x="49.3" y="196.1">5</text>
<text x="52.2" y="197.5">CSB2</text>
<text x="95.1" y="194.3">INT3</text>
<text x="104.2" y="192.6">12</text>
<text x="290.6" y="194.3">4</text>
<text x="294.1" y="192.6">EN</text>
<text x="294.1" y="196.1">SS</text>
<text x="321.8" y="196.1">FREQ</text>
<text x="325.7" y="192.6">NC</text>
<text x="331.8" y="194.3">9</text>
<text x="49.3" y="203.2">7</text>
<text x="93.6" y="201.4">SDO2</text>
<text x="104.2" y="203.2">9</text>
<text x="104.2" y="199.6">10</text>
<text x="52.2" y="204.6">PS</text>
<text x="88.6" y="204.9">SDA/SDI</text>
<text x="309.7" y="207.8" transform="rotate(-90 309.7 207.8)">SYNC</text>
<text x="316.8" y="207.8" transform="rotate(-90 316.8 207.8)">COMP</text>
<text x="320.3" y="207.8" transform="rotate(-90 320.3 207.8)">FB</text>
<text x="308.3" y="210.6" transform="rotate(-90 308.3 210.6)">5</text>
<text x="315.4" y="210.6" transform="rotate(-90 315.4 210.6)">7</text>
<text x="318.9" y="210.6" transform="rotate(-90 318.9 210.6)">8</text>
<text x="77.3" y="221.2" transform="rotate(-90 77.3 221.2)">8</text>
<text x="78.7" y="218.3" transform="rotate(-90 78.7 218.3)">SCL/SCK</text>
<text x="139.5" y="238.4">12</text>
<text x="143.6" y="237.9">SW</text>
<text x="112.5" y="242">2</text>
<text x="116" y="243.7">VIN</text>
<text x="132.7" y="240.2">SW</text>
<text x="139.5" y="245.5">10</text>
<text x="112.5" y="249">4</text>
<text x="116" y="247.3">NC</text>
<text x="116" y="250.8">BOOT</text>
<text x="132.2" y="247.3">VIN</text>
<text x="133.7" y="250.8">EN</text>
<text x="139.5" y="249">9</text>
<text x="133.7" y="254.3">PG</text>
<text x="134" y="257.8">FB</text>
<text x="139.5" y="256.1">7 FB</text>
<text x="139.5" y="252.6">8</text>
</g>
<g font-size="3.2">
<text x="169.3" y="53.2">47</text>
<text x="308.3" y="53.2">6</text>
<text x="169.3" y="56.8">35</text>
<text x="175.7" y="54.6">VSS</text>
<text x="175.7" y="58.2">VSS</text>
<text x="311.7" y="55">GND</text>
<text x="169.3" y="60.3">23</text>
<text x="175.7" y="61.7">VSS</text>
<text x="137.3" y="88.5">4</text>
<text x="153.5" y="95.6">2</text>
<text x="170.9" y="113.2">8</text>
<text x="175.7" y="114.6">VSSA/VREF-</text>
<text x="318.9" y="169.8" transform="rotate(-90 318.9 169.8)">13</text>
<text x="320" y="180.5" transform="rotate(-90 320 180.5)">PGND</text>
<text x="321.1" y="185.5">PGND</text>
<text x="331.8" y="183.8">12</text>
<text x="321.1" y="189.1">PGND</text>
<text x="331.8" y="187.3">11</text>
<text x="49" y="192.6">4</text>
<text x="52.5" y="194.3">GNDA</text>
<text x="49.3" y="199.6">6</text>
<text x="52.2" y="201">GNDIO</text>
<text x="313.3" y="207.8" transform="rotate(-90 313.3 207.8)">AGND</text>
<text x="311.9" y="210.6" transform="rotate(-90 311.9 210.6)">6</text>
<text x="112.5" y="238.4">1</text>
<text x="116" y="240.2">PGND</text>
<text x="128.8" y="243.7">PGND</text>
<text x="139.5" y="242">11</text>
<text x="112.5" y="256.1">6</text>
<text x="116" y="257.8">AGND</text>
</g>
</svg>
